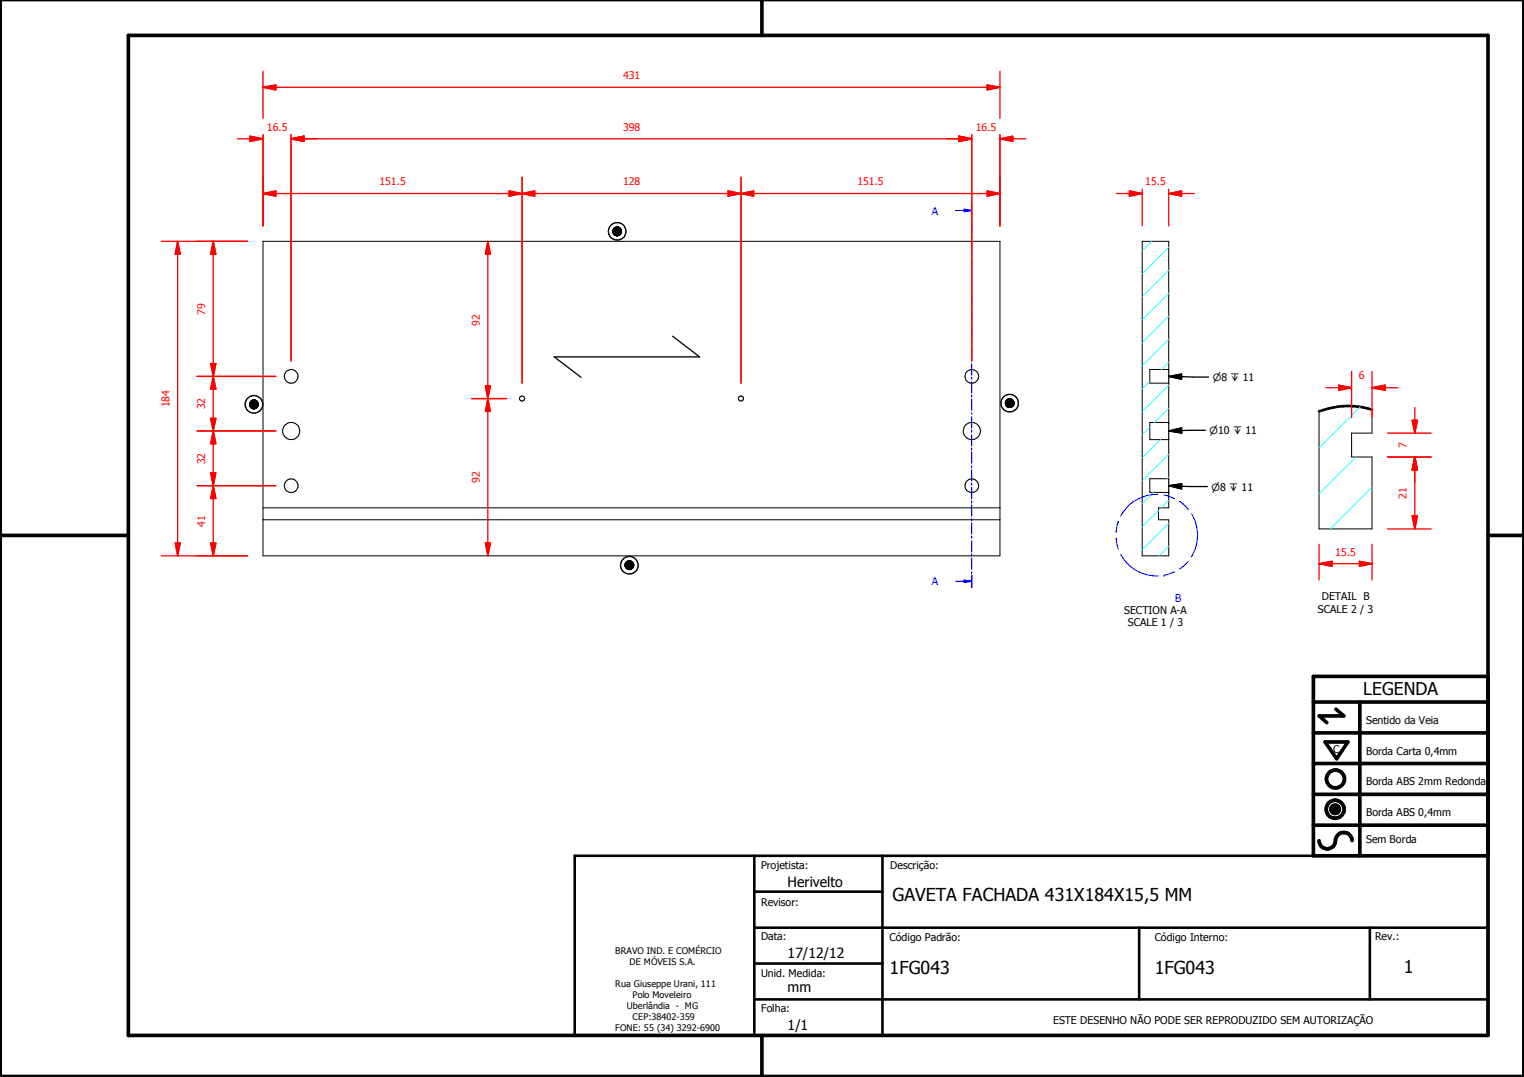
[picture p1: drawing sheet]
<svg xmlns="http://www.w3.org/2000/svg" width="297mm" height="210mm" viewBox="0 0 297 210" stroke-linecap="round" stroke-linejoin="round" font-family="sans-serif">
<g fill="none" stroke="#000" stroke-width=".19">
<path d="M51.3 47h143.6v61.3h-143.6zM119.5 45l1.6 .1zM119.5 45.1h1.6v.1zM119.5 45.1l1.6 .1h-1.6zM119.5 45.2l1.6 .1zM119.5 45.3h1.6zM119.5 45.3h1.6v.2zM119.5 45.3l1.6 .2h-1.6zM119.5 44.9l1.6 .1zM119.5 44.8l1.6 .1zM119.5 45.5h1.6zM119.5 45.5h1.5z"/>
<path d="M119.5 45.5l1.5 .1zM119.5 44.7l1.6 .1h-1.6zM119.5 44.7l1.6 .1zM119.5 44.7h1.6zM119.6 45.6h1.4zM119.6 45.6h1.3zM119.6 44.6l1.4 .1zM119.7 45.6h1.2zM119.7 45.6l1.2 .1zM119.7 44.5l1.3 .1h-1.4zM119.7 44.5l1.3 .1zM119.7 45.7h1.2z"/>
<path d="M119.7 45.7l1.1 .1zM119.7 44.4l1.2 .1zM119.7 44.4h1.2zM119.8 45.8h1zM119.8 45.8h.9zM119.8 44.4h1.1zM119.8 45.8l.8 .1zM119.8 44.4h1zM119.8 44.4h.9zM119.9 45.9h.7zM119.9 44.3l.8 .1zM119.9 44.3h.7z"/>
<path d="M120.1 45.9h.5zM120.1 45.9h.4zM120.1 44.3h.5zM120.1 45.9h.3zM120.1 44.3h.4zM120.2 45.9h.2zM120.2 44.2l.3 .1zM120.2 44.2h.2zM222.6 47h5.2v52h-2v2.3h2v7h-5.2zM48.6 78.7l1.7 .1zM48.6 78.8h1.7v.1zM48.6 78.8l1.7 .1h-1.7z"/>
<path d="M48.6 78.9l1.7 .1zM48.7 79h1.6zM48.7 79l1.6 .1zM48.7 79.1h1.6zM48.7 79.1l1.5 .1zM48.7 78.7h1.6zM48.7 78.5l1.6 .2h-1.6zM48.7 78.5h1.6v.2zM48.7 79.2h1.5zM48.7 78.5h1.6zM48.8 79.2h1.4zM48.8 79.2l1.4 .1z"/>
<path d="M48.8 78.4l1.4 .1zM48.8 79.3h1.4zM48.8 79.3l1.3 .1zM48.8 78.3l1.4 .1zM48.8 79.4h1.3zM48.8 78.2l1.4 .1zM48.8 78.2h1.3zM48.9 79.4h1.2zM48.9 79.4l1.1 .1zM48.9 78.2h1.2zM49 79.5h1zM49 79.5h.9z"/>
<path d="M49 78.1l1.1 .1zM49 78.1h1zM49.1 79.5h.8zM49.1 79.5l.7 .1zM49.1 78.1h.9zM49.1 79.6h.7zM49.1 79.6h.6zM49.1 78l.8 .1h-.8zM49.1 78l.8 .1zM49.1 78h.7zM49.2 79.6h.5zM49.2 78h.6z"/>
<path d="M49.2 78h.5zM49.3 79.6h.4zM49.3 79.6l.3 .1zM49.3 78h.4zM49.4 79.7h.2zM49.4 78h.3zM49.4 78h.2zM196 78.5l1.7 .1zM196 78.6l1.7 .1zM196 78.7h1.7zM196 78.7l1.6 .1zM196 78.4l1.7 .1z"/>
<path d="M196 78.8h1.6zM196 78.8l1.6 .1zM196 78.3l1.7 .1zM196 78.9h1.6zM196 78.9l1.5 .1zM196 79h1.5zM196 79l1.5 .1zM196 78.2l1.6 .1zM196 78.1l1.6 .1zM196 78.1h1.5zM196.1 79.1h1.4zM196.1 79.1h1.3z"/>
<path d="M196.1 78.1h1.4zM196.2 79.1h1.2zM196.2 79.1l1.2 .1zM196.2 78l1.3 .1zM196.3 79.2h1.1zM196.3 79.2h1zM196.3 77.9l1.1 .1h-1.2zM196.3 77.9l1.1 .1zM196.3 79.2l.9 .1zM196.3 77.9h1.1zM196.3 77.9h1zM196.4 79.3h.8z"/>
<path d="M196.4 79.3l.7 .1zM196.4 77.9h.9zM196.4 79.4h.7zM196.4 77.8l.8 .1zM196.4 77.8h.7zM196.6 79.4h.5zM196.6 79.4h.4zM196.6 77.8h.5zM196.6 79.4h.3zM196.6 77.8h.4zM196.7 79.4h.2zM196.7 77.7l.3 .1z"/>
<path d="M196.7 77.7h.2zM227.8 72h-3.7v2.7h3.7M267.4 79.8v4.6h-4v4.7h4v14h-10.3v-22.9M51.3 99h143.6M227.8 96h.1M227.8 82.3h.1M227.8 82.3h-3.7v3.4h3.7M227.8 93.3h-3.7v2.7h3.7M51.3 101.3h143.6M121.8 110.1l1.7 .1zM121.8 110.2h1.7zM121.8 110.2l1.7 .1z"/>
<path d="M121.8 110.3l1.7 .1zM121.8 110l1.7 .1zM121.9 110.4h1.6zM121.9 110.4l1.5 .1zM121.9 110.5h1.5zM121.9 110.5l1.5 .1zM121.9 109.9l1.6 .1zM121.9 109.8l1.6 .1zM122 110.6h1.4zM122 110.6l1.4 .1zM122 109.7l1.4 .1h-1.5zM122 109.7l1.4 .1z"/>
<path d="M122 110.7h1.4zM122 110.7h1.3zM122 109.7h1.4zM122 110.7l1.2 .1zM122 109.6l1.4 .1zM122.1 110.8h1.1zM122.1 110.8h1zM122.1 109.5l1.2 .1zM122.1 109.5h1.1zM122.2 110.8h.9zM122.2 110.8l.9 .1zM122.2 109.5h1z"/>
<path d="M122.2 109.5h.9zM122.3 110.9h.8zM122.3 110.9l.7 .1zM122.3 109.4l.8 .1zM122.3 109.4h.8zM122.3 111h.7zM122.3 111h.6zM122.4 111h.5zM122.4 111h.4zM122.4 109.3l.6 .1zM122.4 109.3h.5zM122.5 111h.3z"/>
<path d="M122.5 109.3h.4zM122.5 109.3h.3zM122.6 111h.2zM122.6 109.3h.2zM259.4 157.6l1.6 .1zM259.4 157.7l1.6 .1zM259.4 157.8l1.6 .1zM259.4 157.9h1.6v.1zM259.4 157.9l1.6 .1h-1.5zM259.4 157.6h1.6zM259.5 158h1.5zM259.5 158l1.4 .1z"/>
<path d="M259.5 157.5l1.5 .1zM259.5 158.1h1.4zM259.5 157.4l1.5 .1zM259.5 158.1l1.4 .1zM259.5 157.3l1.4 .1zM259.6 158.2h1.3zM259.6 158.2h1.2zM259.6 157.2l1.3 .1zM259.6 158.2l1.2 .1zM259.6 157.2h1.3zM259.7 158.3h1.1zM259.7 158.3l1 .1z"/>
<path d="M259.7 157.1l1.1 .1zM259.7 157.1h1.1zM259.8 158.4h.9zM259.8 158.4h.8zM259.8 157.1h1zM259.8 157.1h.9zM259.8 158.4l.8 .1zM259.8 157l.9 .1zM259.8 157h.8zM259.9 158.5h.7zM259.9 158.5h.6zM259.9 157h.7z"/>
<path d="M260 158.5h.5zM260 158.5h.4zM260 157h.6zM260.1 158.5h.3zM260.1 158.5h.2zM260.1 156.9l.4 .1zM260.1 156.9h.3zM260.1 156.9h.2z"/>
<circle cx="56.7" cy="73.4" r="1.33"/>
<circle cx="101.8" cy="77.7" r=".5"/>
<circle cx="144.4" cy="77.7" r=".5"/>
<circle cx="189.4" cy="73.3" r="1.33"/>
<circle cx="56.8" cy="84" r="1.67"/>
<circle cx="56.8" cy="94.7" r="1.34"/>
<circle cx="189.4" cy="94.7" r="1.34"/>
<circle cx="189.4" cy="84" r="1.66"/>
</g>
<path d="M267.4 79.8a15.6 15.6 0 0 0-10.3 .4M112 166.8h178v35h-178zM147 173.8h25M147 166.8v35M172 166.8v35M147 194.8h143M147 180.8h143M147 187.8h25M222 180.8v14M267 180.8v14" fill="none" stroke="#000" stroke-width=".51"/>
<g fill="#000">
<path d="M119.5 44.9l1.6 .1zM119.5 44.8l1.6 .1zM119.5 44.7l1.6 .1h-1.6zM119.5 44.7l1.6 .1zM119.5 44.7h1.6zM119.6 44.6l1.4 .1zM119.7 44.5l1.3 .1h-1.4zM119.7 44.5l1.3 .1zM119.7 44.4l1.2 .1zM119.7 44.4h1.2zM119.8 44.4h1.1zM119.8 44.4h1z"/>
<path d="M119.8 44.4h.9zM119.9 44.3l.8 .1zM119.9 44.3h.7zM120.1 44.3h.5zM120.1 44.3h.4zM120.2 44.2l.3 .1zM120.2 44.2h.2zM120.1 45.9h.3zM120.2 45.9h.2zM120.1 45.9h.4zM119.9 45.9h.7zM120.1 45.9h.5z"/>
<path d="M119.8 45.8l.8 .1zM119.8 45.8h.9zM119.7 45.7l1.1 .1zM119.8 45.8h1zM119.7 45.6l1.2 .1zM119.7 45.7h1.2zM119.6 45.6h1.3zM119.7 45.6h1.2zM119.5 45.5l1.5 .1zM119.6 45.6h1.4zM119.5 45.5h1.5zM119.5 45.3l1.6 .2h-1.6z"/>
<path d="M119.5 45.5h1.6zM119.5 45l1.6 .1zM119.5 45.1h1.6v.1zM119.5 45.1l1.6 .1h-1.6zM119.5 45.2l1.6 .1zM119.5 45.3h1.6zM119.5 45.3h1.6v.2zM48.7 78.7h1.6zM48.7 78.5l1.6 .2h-1.6zM48.7 78.5h1.6v.2zM48.7 78.5h1.6zM48.8 78.4l1.4 .1z"/>
<path d="M48.8 78.3l1.4 .1zM48.8 78.2l1.4 .1zM48.8 78.2h1.3zM48.9 78.2h1.2zM49 78.1l1.1 .1zM49 78.1h1zM49.1 78.1h.9zM49.1 78l.8 .1h-.8zM49.1 78l.8 .1zM49.1 78h.7zM49.2 78h.6zM49.2 78h.5z"/>
<path d="M49.3 78h.4zM49.4 78h.3zM49.4 78h.2zM49.3 79.6l.3 .1zM49.4 79.7h.2zM49.2 79.6h.5zM49.3 79.6h.4zM49.1 79.6h.6zM49.1 79.5l.7 .1zM49.1 79.6h.7zM49 79.5h.9zM49.1 79.5h.8z"/>
<path d="M48.9 79.4l1.1 .1zM49 79.5h1zM48.8 79.4h1.3zM48.9 79.4h1.2zM48.8 79.3l1.3 .1zM48.8 79.2l1.4 .1zM48.8 79.3h1.4zM48.7 79.2h1.5zM48.8 79.2h1.4zM48.7 79.1l1.5 .1zM48.7 79l1.6 .1zM48.7 79.1h1.6z"/>
<path d="M48.6 78.7l1.7 .1zM48.6 78.8h1.7v.1zM48.6 78.8l1.7 .1h-1.7zM48.6 78.9l1.7 .1zM48.7 79h1.6zM196 78.4l1.7 .1zM196 78.3l1.7 .1zM196 78.2l1.6 .1zM196 78.1l1.6 .1zM196 78.1h1.5zM196.1 78.1h1.4zM196.2 78l1.3 .1z"/>
<path d="M196.3 77.9l1.1 .1h-1.2zM196.3 77.9l1.1 .1zM196.3 77.9h1.1zM196.3 77.9h1zM196.4 77.9h.9zM196.4 77.8l.8 .1zM196.4 77.8h.7zM196.6 77.8h.5zM196.6 77.8h.4zM196.7 77.7l.3 .1zM196.7 77.7h.2zM196.6 79.4h.3z"/>
<path d="M196.7 79.4h.2zM196.6 79.4h.4zM196.4 79.4h.7zM196.6 79.4h.5zM196.4 79.3l.7 .1zM196.3 79.2l.9 .1zM196.4 79.3h.8zM196.3 79.2h1zM196.2 79.1l1.2 .1zM196.3 79.2h1.1zM196.1 79.1h1.3zM196.2 79.1h1.2z"/>
<path d="M196 79l1.5 .1zM196.1 79.1h1.4zM196 78.9l1.5 .1zM196 79h1.5zM196 78.8l1.6 .1zM196 78.9h1.6zM196 78.7l1.6 .1zM196 78.8h1.6zM196 78.5l1.7 .1zM196 78.6l1.7 .1zM196 78.7h1.7zM121.8 110l1.7 .1z"/>
<path d="M121.9 109.9l1.6 .1zM121.9 109.8l1.6 .1zM122 109.7l1.4 .1h-1.5zM122 109.7l1.4 .1zM122 109.7h1.4zM122 109.6l1.4 .1zM122.1 109.5l1.2 .1zM122.1 109.5h1.1zM122.2 109.5h1zM122.2 109.5h.9zM122.3 109.4l.8 .1zM122.3 109.4h.8z"/>
<path d="M122.4 109.3l.6 .1zM122.4 109.3h.5zM122.5 109.3h.4zM122.5 109.3h.3zM122.6 109.3h.2zM122.5 111h.3zM122.6 111h.2zM122.4 111h.4zM122.3 111h.6zM122.4 111h.5zM122.3 110.9l.7 .1zM122.3 111h.7z"/>
<path d="M122.2 110.8l.9 .1zM122.3 110.9h.8zM122.1 110.8h1zM122.2 110.8h.9zM122 110.7l1.2 .1zM122.1 110.8h1.1zM122 110.7h1.3zM122 110.6l1.4 .1zM122 110.7h1.4zM121.9 110.5l1.5 .1zM122 110.6h1.4zM121.9 110.4l1.5 .1z"/>
<path d="M121.9 110.5h1.5zM121.8 110.2l1.7 .1zM121.8 110.3l1.7 .1zM121.9 110.4h1.6zM121.8 110.1l1.7 .1zM121.8 110.2h1.7zM259.4 157.6h1.6zM259.5 157.5l1.5 .1zM259.5 157.4l1.5 .1zM259.5 157.3l1.4 .1zM259.6 157.2l1.3 .1zM259.6 157.2h1.3z"/>
<path d="M259.7 157.1l1.1 .1zM259.7 157.1h1.1zM259.8 157.1h1zM259.8 157.1h.9zM259.8 157l.9 .1zM259.8 157h.8zM259.9 157h.7zM260 157h.6zM260.1 156.9l.4 .1zM260.1 156.9h.3zM260.1 156.9h.2zM260.1 158.5h.2z"/>
<path d="M260 158.5h.4zM260.1 158.5h.3zM259.9 158.5h.6zM260 158.5h.5zM259.8 158.4l.8 .1zM259.9 158.5h.7zM259.8 158.4h.8zM259.7 158.3l1 .1zM259.8 158.4h.9zM259.6 158.2l1.2 .1zM259.7 158.3h1.1zM259.6 158.2h1.2z"/>
<path d="M259.5 158.1l1.4 .1zM259.6 158.2h1.3zM259.5 158l1.4 .1zM259.5 158.1h1.4zM259.4 157.9l1.6 .1h-1.5zM259.5 158h1.5zM259.4 157.6l1.6 .1zM259.4 157.7l1.6 .1zM259.4 157.8l1.6 .1zM259.4 157.9h1.6v.1z"/>
</g>
<g fill="none" stroke="#000" stroke-width=".71">
<path d="M148.5 0v6.9M297 -.1v209.9h-297v-209.9M25 6.9h265v194.9h-265zM0 104.4h25M290 104.4h7M256 136.8h34M260.4 138.2l1.5 1.3h-4.8l1.5 1.3M265 136.8v30M290 131.8h-34v35h34M256 154.8h34M256 148.8h34M256 142.8h34"/>
<path d="M258.3 144.6h4.4l-2.2 3.3zM256 160.8h34M257.1 163.8a1.62 1.62 0 0 0 1.8 1.6 1.62 1.62 0 0 0 1.4-1.9 1.63 1.63 0 0 1 1.7-1.2 1.63 1.63 0 0 1 1.5 1.5M148.5 201.8v8"/>
<circle cx="260.2" cy="157.7" r="1.76"/>
<circle cx="260.2" cy="157.7" r=".82"/>
<circle cx="260.3" cy="151.8" r="1.76"/>
</g>
<g fill="none" stroke="#00f" stroke-width=".19">
<path d="M189.4 39.9v2.3M187.9 41h1.5M189.4 42.5v.5M189.4 43.3v2.3M189.4 46v.4M189.4 46.8v2.2M189.4 49.4v.5M189.4 50.2v2.3M189.4 52.9v.4M189.4 53.7v2.2M189.4 56.3v.4M189.4 57.1v2.3"/>
<path d="M189.4 59.7v.5M189.4 60.5v2.3M189.4 63.2v.4M189.4 64v2.3M189.4 66.6v.5M189.4 67.4v2.3M189.4 70.1v.4M189.4 70.9v2.3M189.4 73.5v.5M189.4 74.3v2.3M189.4 77v.4M189.4 77.8v2.2"/>
<path d="M189.4 80.4v.4M189.4 81.2v2.2M189.4 83.8v.5M189.4 84.7v2.2M189.4 87.3v.4M189.4 88.1v2.2M189.4 90.7v.5M189.4 91.5v2.3M189.4 94.1v.5M189.4 95v2.2M189.4 97.6v.4M189.4 98.4v2.3"/>
<path d="M189.4 101v.5M189.4 101.9v2.2M189.4 104.5v.4M189.4 105.3v2.3M189.4 107.9v.5M189.4 108.8v2.2M189.4 111.4v.4M189.4 112.2v2.2"/>
</g>
<path d="M189.4 39.9v2.3M189.4 112.2v2.2" fill="none" stroke="#00f" stroke-width=".3"/>
<path d="M187.9 40.8l1.5 .2-1.5 .3z" fill="#00f"/>
<path d="M186.2 41h1.7M187.9 40.8l1.5 .2-1.5 .3zM187.9 113.3h1.5" fill="none" stroke="#00f" stroke-width=".19"/>
<path d="M187.9 113.1l1.5 .2-1.5 .2z" fill="#00f"/>
<g fill="none" stroke="#00f" stroke-width=".19">
<path d="M225.7 96.4a8 8 0 0 0-7.3 4.2M226.9 96.5l2 .7M229.9 97.7l1.7 1.5M231.6 99.2h.1M186.2 113.3h1.7M187.9 113.1l1.5 .2-1.5 .2zM217.5 104.9l.5 2.1M218 101.6h.1M218 101.6l-.5 2.2M218.4 108a7.8 7.8 0 0 0 7.3 4.2M226.9 112.1h.1M228.9 111.5l-2 .6"/>
<path d="M231.6 109.4l-1.7 1.5M232.2 100.1a7.8 7.8 0 0 1 0 8.4"/>
</g>
<g fill="none" stroke="#0ff" stroke-width=".19">
<path d="M224.4 47l-1.8 1.9M227.8 57.1l-5.2 5.2M227.8 52.7l-5.2 5.1M227.8 48.2l-5.2 5.1M224.1 74.3l-1.5 1.5M227.8 79.6l-2.8 2.7M227.8 75.1l-5.2 5.2M227.8 70.6l-1.4 1.4M227.8 66.1l-5.2 5.2M227.8 61.6l-5.2 5.2M265.1 79.3l-8 8M224.1 83.2l-1.5 1.6"/>
<path d="M224.8 96l-2.2 2.2M225.8 99.5l-3.2 3.2M226.2 85.7l-3.6 3.5M227.8 97.5l-1.4 1.5M227.8 93l-.3 .3M227.8 88.6l-5.2 5.1M264.3 89.1l-7.2 7.2M267.4 94.9l-8.1 8.2M227.8 106.5l-1.8 1.8M227.8 102l-5.2 5.2"/>
</g>
<path d="M48.7 27.1h2.6" fill="none" stroke="#f00" stroke-width=".25"/>
<path d="M48.7 26.5l2.6 .6-2.6 .5z" fill="#f00"/>
<path d="M48.7 26.5l2.6 .6-2.6 .5zM56.7 27.1h2.6" fill="none" stroke="#f00" stroke-width=".25"/>
<path d="M56.7 27.1l2.6-.6v1.1z" fill="#f00"/>
<path d="M46.3 27.1h2.4M51.3 26.2v17.8M56.7 27.1l2.6-.6v1.1zM56.7 27.1h5.1M56.7 26.2v44.2" fill="none" stroke="#f00" stroke-width=".25"/>
<path d="M56.7 27.1l2.6-.6v1.1z" fill="#f00"/>
<path d="M56.7 27.1l2.6-.6v1.1zM186.9 27.1h2.5" fill="none" stroke="#f00" stroke-width=".25"/>
<path d="M186.9 26.5l2.5 .6-2.5 .5z" fill="#f00"/>
<path d="M56.7 26.2v44.2M59.3 27.1h130.1M186.9 26.5l2.5 .6-2.5 .5zM189.4 26.2v44.2" fill="none" stroke="#f00" stroke-width=".25"/>
<path d="M186.9 26.5l2.5 .6-2.5 .5z" fill="#f00"/>
<path d="M186.9 26.5l2.5 .6-2.5 .5zM194.9 27.1h2.5" fill="none" stroke="#f00" stroke-width=".25"/>
<path d="M194.9 27.1l2.5-.6v1.1z" fill="#f00"/>
<path d="M51.3 37.7h2.5M184.4 27.1h2.5M189.4 26.2v44.2M194.9 27.1l2.5-.6v1.1zM194.9 26.2v17.8M197.4 27.1h2.5" fill="none" stroke="#f00" stroke-width=".25"/>
<path d="M51.3 37.7l2.5-.5v1z" fill="#f00"/>
<path d="M51.3 37.7l2.5-.5v1zM99.2 37.7h2.6" fill="none" stroke="#f00" stroke-width=".25"/>
<path d="M99.2 37.2l2.6 .5-2.6 .5z" fill="#f00"/>
<path d="M51.3 34.5v9.5M53.8 37.7h45.4M99.2 37.2l2.6 .5-2.6 .5zM101.8 37.7h2.4M101.8 34.5v40.2" fill="none" stroke="#f00" stroke-width=".25"/>
<path d="M101.8 37.7l2.4-.5v1z" fill="#f00"/>
<path d="M101.8 37.7l2.4-.5v1zM141.9 37.7h2.5" fill="none" stroke="#f00" stroke-width=".25"/>
<path d="M141.9 37.2l2.5 .5-2.5 .5z" fill="#f00"/>
<path d="M101.8 34.5v40.2M104.2 37.7h37.7M141.9 37.2l2.5 .5-2.5 .5zM144.4 37.7h2.5M144.4 34.5v40.2" fill="none" stroke="#f00" stroke-width=".25"/>
<path d="M144.4 37.7l2.5-.5v1z" fill="#f00"/>
<path d="M144.4 37.7l2.5-.5v1zM192.4 37.7h2.5" fill="none" stroke="#f00" stroke-width=".25"/>
<path d="M192.4 37.2l2.5 .5-2.5 .5z" fill="#f00"/>
<path d="M51.3 17h2.5M144.4 34.5v40.2M146.9 37.7h45.5M192.4 37.2l2.5 .5-2.5 .5zM194.9 34.5v9.5" fill="none" stroke="#f00" stroke-width=".25"/>
<path d="M51.3 17l2.5-.4v.9z" fill="#f00"/>
<path d="M51.3 17l2.5-.4v.9zM192.4 17h2.5" fill="none" stroke="#f00" stroke-width=".25"/>
<path d="M192.4 16.6l2.5 .4-2.5 .5z" fill="#f00"/>
<path d="M51.3 13.9v9.2M53.8 17h138.6M192.4 16.6l2.5 .4-2.5 .5zM194.9 13.9v9.2M51.3 26.2v17.8M194.9 26.2v17.8M41.6 105.8v2.5" fill="none" stroke="#f00" stroke-width=".25"/>
<path d="M41.1 105.8h1l-.5 2.5z" fill="#f00"/>
<path d="M41.6 94.7v2.5M41.1 105.8h1l-.5 2.5z" fill="none" stroke="#f00" stroke-width=".25"/>
<path d="M41.6 94.7l.5 2.5h-1z" fill="#f00"/>
<path d="M38.4 94.7h15.4M41.6 94.7l.5 2.5h-1zM41.6 92.2v2.5M41.6 97.2v8.6M38.4 108.3h9.9" fill="none" stroke="#f00" stroke-width=".25"/>
<path d="M41.1 92.2h1l-.5 2.5z" fill="#f00"/>
<path d="M41.1 92.2h1l-.5 2.5zM41.6 84v2.5" fill="none" stroke="#f00" stroke-width=".25"/>
<path d="M41.6 84l.5 2.5h-1z" fill="#f00"/>
<path d="M38.4 94.7h15.4M38.4 84h15.4M41.6 84l.5 2.5h-1zM41.6 81.5v2.5M41.6 86.5v5.7" fill="none" stroke="#f00" stroke-width=".25"/>
<path d="M41.1 81.5h1l-.5 2.5z" fill="#f00"/>
<path d="M41.6 73.4v2.4M41.1 81.5h1l-.5 2.5z" fill="none" stroke="#f00" stroke-width=".25"/>
<path d="M41.6 73.4l.5 2.4h-1z" fill="#f00"/>
<path d="M38.4 73.4h15.4M41.6 73.4l.5 2.4h-1zM41.6 70.9v2.5M41.6 75.8v5.7M38.4 84h15.4" fill="none" stroke="#f00" stroke-width=".25"/>
<path d="M41.1 70.9h1l-.5 2.5z" fill="#f00"/>
<path d="M41.6 47v2.5M41.1 70.9h1l-.5 2.5z" fill="none" stroke="#f00" stroke-width=".25"/>
<path d="M41.6 47l.5 2.5h-1z" fill="#f00"/>
<path d="M38.4 47h9.9M41.6 47l.5 2.5h-1zM41.6 49.5v21.4M38.4 73.4h15.4M34.6 105.8v2.5" fill="none" stroke="#f00" stroke-width=".25"/>
<path d="M34.2 105.8h.9l-.5 2.5z" fill="#f00"/>
<path d="M34.6 47v2.5M34.2 105.8h.9l-.5 2.5z" fill="none" stroke="#f00" stroke-width=".25"/>
<path d="M34.6 47l.5 2.5h-.9z" fill="#f00"/>
<path d="M227.8 37.7h2.5M31.5 47h16.8M34.6 47l.5 2.5h-.9zM34.6 49.5v56.3M31.5 108.3h16.8" fill="none" stroke="#f00" stroke-width=".25"/>
<path d="M227.8 37.7l2.5-.5v1z" fill="#f00"/>
<path d="M220.1 37.7h2.5M227.8 37.7l2.5-.5v1z" fill="none" stroke="#f00" stroke-width=".25"/>
<path d="M220.1 37.2l2.5 .5-2.5 .5z" fill="#f00"/>
<path d="M217.6 37.7h2.5M220.1 37.2l2.5 .5-2.5 .5zM222.6 36.9v7.1M227.8 36.9v7.1M230.3 37.7h2.5M275.8 100.5v2.6" fill="none" stroke="#f00" stroke-width=".25"/>
<path d="M227.8 73.4l2.5-.5v1zM227.8 73.4l7.8 .1M227.8 84l2.5-.6v1zM227.8 94.7l2.5-.4v1zM227.8 94.7l7.5 .1M234.9 83.9l-7.1 .1" fill="none" stroke="#000" stroke-width=".25"/>
<path d="M227.8 73.4l2.5-.5v1zM227.8 84l2.5-.6v1zM227.8 94.7l2.5-.4v1z" fill="#000"/>
<path d="M275.2 100.5h1.1l-.5 2.6z" fill="#f00"/>
<path d="M275.8 89.1v2.5M275.2 100.5h1.1l-.5 2.6z" fill="none" stroke="#f00" stroke-width=".25"/>
<path d="M275.8 89.1l.5 2.5h-1.1z" fill="#f00"/>
<path d="M270.4 89.1h8.5M275.8 89.1l.5 2.5h-1.1zM275.8 89.1v11.4M270.4 103.1h8.5" fill="none" stroke="#f00" stroke-width=".25"/>
<path d="M275.8 89.1l.5 2.5h-1.1z" fill="#f00"/>
<path d="M275.8 89.1l.5 2.5h-1.1zM275.8 81.9v2.5" fill="none" stroke="#f00" stroke-width=".25"/>
<path d="M275.2 81.9h1.1l-.5 2.5z" fill="#f00"/>
<path d="M275.8 79.4v2.5M270.4 84.4h8.5M270.4 89.1h8.5M275.2 81.9h1.1l-.5 2.5zM275.8 91.6v2.5M257.1 109.9h2.5" fill="none" stroke="#f00" stroke-width=".25"/>
<path d="M257.1 109.9l2.5-.5v1z" fill="#f00"/>
<path d="M257.1 109.9l2.5-.5v1zM265 109.9h2.4" fill="none" stroke="#f00" stroke-width=".25"/>
<path d="M265 109.4l2.4 .5-2.4 .5z" fill="#f00"/>
<path d="M260.9 75.6h2.5M257.1 106.1v6.9M259.6 109.9h5.4M265 109.4l2.4 .5-2.4 .5zM267.4 106.1v6.9" fill="none" stroke="#f00" stroke-width=".25"/>
<path d="M260.9 75.1l2.5 .5-2.5 .5z" fill="#f00"/>
<path d="M260.9 75.1l2.5 .5-2.5 .5zM267.4 75.6h2.6" fill="none" stroke="#f00" stroke-width=".25"/>
<path d="M267.4 75.6l2.6-.5v1z" fill="#f00"/>
<path d="M258.4 75.6h2.5M263.4 72.4v9M267.4 75.6l2.6-.5v1zM267.4 72.4v9M270 75.6h2.5M95.1 105.8v2.5" fill="none" stroke="#f00" stroke-width=".25"/>
<path d="M94.6 105.8h1l-.5 2.5z" fill="#f00"/>
<path d="M95.1 77.7v2.5M94.6 105.8h1l-.5 2.5z" fill="none" stroke="#f00" stroke-width=".25"/>
<path d="M95.1 77.7l.5 2.5h-1z" fill="#f00"/>
<path d="M91.9 77.7h6.9M95.1 77.7l.5 2.5h-1zM95.1 75.2v2.5M95.1 80.2v25.6" fill="none" stroke="#f00" stroke-width=".25"/>
<path d="M94.6 75.2h1l-.5 2.5z" fill="#f00"/>
<path d="M95.1 47v2.5M94.6 75.2h1l-.5 2.5z" fill="none" stroke="#f00" stroke-width=".25"/>
<path d="M95.1 47l.5 2.5h-1z" fill="#f00"/>
<path d="M95.1 47l.5 2.5h-1zM95.1 49.5v25.7M91.9 77.7h6.9" fill="none" stroke="#f00" stroke-width=".25"/>
<g fill="none" stroke="#000" stroke-width=".25">
<path d="M131.1 65.5l5.3 4.1h-28.4l5.2 3.9"/>
<circle cx="120.3" cy="45.1" r=".86"/>
<circle cx="120.3" cy="45.1" r="1.7"/>
<circle cx="49.5" cy="78.8" r="1.71"/>
<circle cx="49.5" cy="78.8" r=".85"/>
<circle cx="196.8" cy="78.6" r=".85"/>
<circle cx="196.8" cy="78.6" r="1.71"/>
<circle cx="122.7" cy="110.2" r=".84"/>
<circle cx="122.7" cy="110.1" r="1.71"/>
</g>
<g font-size="3.5">
<text x="173.9" y="175.7">GAVETA FACHADA 431X184X15,5 MM</text>
<text x="173.4" y="189.7">1FG043</text>
<text x="225.1" y="189.7">1FG043</text>
<text x="273.6" y="189.7">1</text>
</g>
<text font-size="3.4" x="265.7" y="135.4">LEGENDA</text>
<g font-size="2.7">
<text x="153.5" y="172.8">Herivelto</text>
<text x="153.5" y="186.6">17/12/12</text>
<text x="153.5" y="193.4">mm</text>
<text x="153.5" y="200.8">1/1</text>
</g>
<g font-size="2.1" fill="#f00">
<text x="121.5" y="15.5">431</text>
<text x="52" y="25.4">16.5</text>
<text x="121.5" y="25.4">398</text>
<text x="190.2" y="25.4">16.5</text>
<text x="74" y="36.1">151.5</text>
<text x="121.5" y="36.1">128</text>
<text x="167.1" y="36.1">151.5</text>
<text x="223.2" y="36.1">15.5</text>
<text x="40" y="61.3" transform="rotate(-90 40 61.3)">79</text>
<text x="93.5" y="63.5" transform="rotate(-90 93.5 63.5)">92</text>
<text x="264.9" y="74">6</text>
<text x="33.1" y="79.4" transform="rotate(-90 33.1 79.4)">184</text>
<text x="40" y="79.8" transform="rotate(-90 40 79.8)">32</text>
<text x="274.1" y="87.3" transform="rotate(-90 274.1 87.3)">7</text>
<text x="40" y="90.5" transform="rotate(-90 40 90.5)">32</text>
<text x="93.5" y="94.1" transform="rotate(-90 93.5 94.1)">92</text>
<text x="274.1" y="97.2" transform="rotate(-90 274.1 97.2)">21</text>
<text x="40" y="102.7" transform="rotate(-90 40 102.7)">41</text>
<text x="260.3" y="108.3">15.5</text>
</g>
<g font-size="2.1" fill="#00f">
<text x="181.6" y="41.8">A</text>
<text x="181.6" y="114.1">A</text>
<text x="229.1" y="117.3">B</text>
</g>
<g font-size="2.1">
<text x="219.1" y="119.6">SECTION A-A</text>
<text x="256.9" y="119.4">SCALE 2 / 3</text>
<text x="257.6" y="116.9">DETAIL B</text>
<text x="219.8" y="122.1">SCALE 1 / 3</text>
<text x="266.3" y="141.1">Sentido da Veia</text>
<text x="259.8" y="146.7">C</text>
<text x="266.3" y="147.2">Borda Carta 0,4mm</text>
<text x="266.3" y="153.1">Borda ABS 2mm Redonda</text>
<text x="266.3" y="159">Borda ABS 0,4mm</text>
<text x="266.3" y="164.4">Sem Borda</text>
<text x="148.4" y="169.3">Projetista:</text>
<text x="173.5" y="169.5">Descrição:</text>
<text x="148.4" y="176.6">Revisor:</text>
<text x="148.4" y="183.2">Data:</text>
<text x="173.4" y="183.3">Código Padrão:</text>
<text x="225.1" y="183.3">Código Interno:</text>
<text x="268" y="183.2">Rev.:</text>
<text x="148.4" y="190.5">Unid. Medida:</text>
<text x="148.4" y="197.2">Folha:</text>
<text x="205.3" y="199.5">ESTE DESENHO NÃO PODE SER REPRODUZIDO SEM AUTORIZAÇÃO</text>
</g>
<g font-size="1.9">
<text x="236.4" y="74.3">⌀8 ↧ 11</text>
<text x="235.8" y="84.6">⌀10 ↧ 11</text>
<text x="236.1" y="95.6">⌀8 ↧ 11</text>
</g>
<g font-size="1.8">
<text x="119.9" y="186">BRAVO IND. E COMÉRCIO</text>
<text x="122.7" y="188.1">DE MÓVEIS S.A.</text>
<text x="119.9" y="192.4">Rua Giuseppe Urani, 111</text>
<text x="122.2" y="196.7">Uberlândia - MG</text>
<text x="123.3" y="194.6">Polo Moveleiro</text>
<text x="119.9" y="201">FONE: 55 (34) 3292-6900</text>
<text x="123.3" y="198.8">CEP:38402-359</text>
</g>
</svg>
